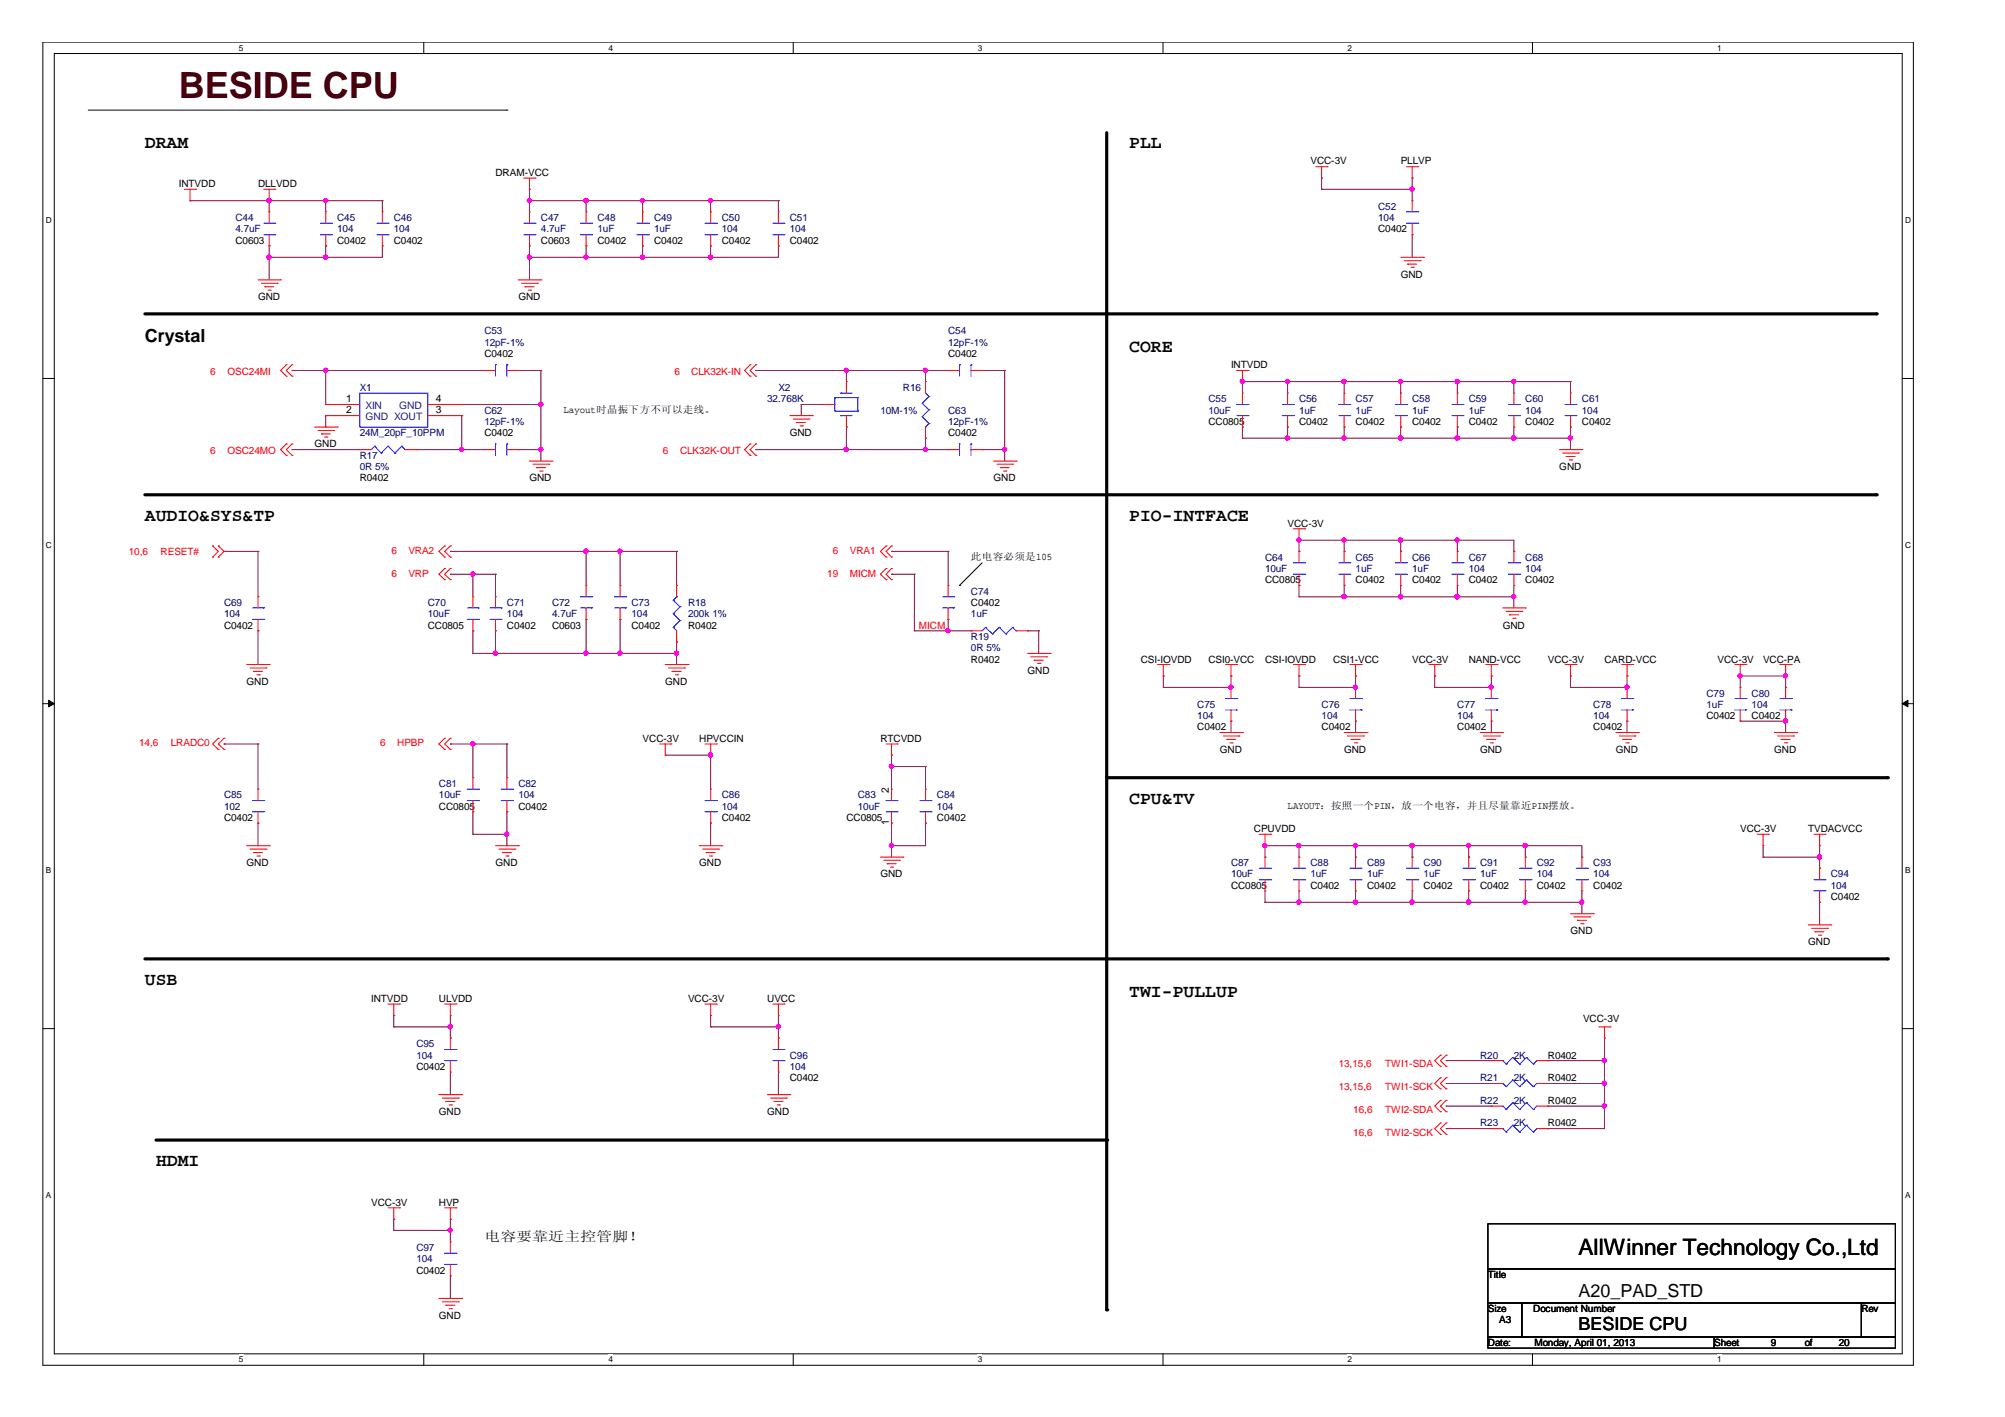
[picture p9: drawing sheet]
<svg xmlns="http://www.w3.org/2000/svg" width="297mm" height="210mm" viewBox="0 0 297 210" stroke-linecap="round" stroke-linejoin="round" font-family="sans-serif">
<path d="M6.3 6.2h277.2v196h-277.2zM8 7.9h273.8v192.6h-273.8z" fill="none" stroke="#000" stroke-width=".15"/>
<g fill="#fff">
<path d="M35.4 6.4h.6v1.4h-.6z"/>
<path d="M35.4 200.7h.6v1.4h-.6z"/>
</g>
<path d="M62.8 6.2v1.7M62.8 200.5v1.7" fill="none" stroke="#000" stroke-width=".15"/>
<g fill="#fff">
<path d="M90.1 6.4h.7v1.4h-.7z"/>
<path d="M90.1 200.7h.7v1.4h-.7z"/>
</g>
<path d="M117.5 6.2v1.7M117.5 200.5v1.7" fill="none" stroke="#000" stroke-width=".15"/>
<g fill="#fff">
<path d="M144.9 6.4h.6v1.4h-.6z"/>
<path d="M144.9 200.7h.6v1.4h-.6z"/>
</g>
<path d="M172.3 6.2v1.7M172.3 200.5v1.7" fill="none" stroke="#000" stroke-width=".15"/>
<g fill="#fff">
<path d="M199.6 6.4h.7v1.4h-.7z"/>
<path d="M199.6 200.7h.7v1.4h-.7z"/>
</g>
<path d="M227 6.2v1.7M227 200.5v1.7" fill="none" stroke="#000" stroke-width=".15"/>
<g fill="#fff">
<path d="M254.4 6.4h.6v1.4h-.6z"/>
<path d="M254.4 200.7h.6v1.4h-.6z"/>
<path d="M6.8 31.9h.8v1.4h-.8z"/>
<path d="M282.2 31.9h.9v1.4h-.9z"/>
<path d="M6.8 80.1h.8v1.4h-.8z"/>
<path d="M282.2 80.1h.9v1.4h-.9z"/>
</g>
<path d="M6.3 56.1h1.7M281.8 56.1h1.7" fill="none" stroke="#000" stroke-width=".15"/>
<g fill="#fff">
<path d="M6.8 128.2h.7v1.4h-.7z"/>
<path d="M282.2 128.2h.8v1.4h-.8z"/>
</g>
<path d="M6.3 104.2h1.7M281.8 104.2h1.7" fill="none" stroke="#000" stroke-width=".15"/>
<g fill="#000" stroke="#000" stroke-width=".15">
<path d="M7.2 103.7l.8 .5-.8 .5z" fill-rule="evenodd"/>
<path d="M281.8 104.2l.9-.5v1z" fill-rule="evenodd"/>
</g>
<g fill="#fff">
<path d="M6.8 176.4h.7v1.4h-.7z"/>
<path d="M282.2 176.4h.8v1.4h-.8z"/>
</g>
<g fill="none" stroke="#000" stroke-width=".15">
<path d="M13.1 16.3h62M75.1 16.3h.1M142.2 86.7h.1M145.5 83.4l-3.3 3.3M6.3 152.4h1.7M281.8 152.4h1.7M220.4 181.3h60.4v6.7h-60.4zM220.4 188h60.4v5h-60.4zM220.4 193h5.1v5h-5.1zM220.4 198h33.6v1.7h-33.6zM225.5 193h50.3v5h-50.3zM254 198h26.8v1.7h-26.8z"/>
<path d="M275.8 193h5v5h-5z"/>
</g>
<path d="M164 19.7v174.3M21.5 46.5h256.5M21.5 73.3h256.5M164 115.2h115.6M21.5 142h258.1M23.1 168.9h140.9" fill="none" stroke="#000" stroke-width=".47"/>
<g fill="#000">
<circle cx="278" cy="46.5" r=".23"/>
<circle cx="278" cy="73.3" r=".23"/>
<circle cx="279.6" cy="115.2" r=".23"/>
<circle cx="279.6" cy="142" r=".23"/>
<circle cx="164" cy="168.9" r=".23"/>
<circle cx="164" cy="194" r=".23"/>
</g>
<g fill="none" stroke="#800040" stroke-width=".15">
<path d="M28.2 29.7h.1M28.2 29.7h28.4M39.9 29.7h.1M39.9 38.1h.1M39.9 36.4h.1M39.9 29.7v1.7M39.9 36.4v5.1M48.3 29.7h.1M48.3 38.1h.1M48.3 36.4h.1M48.3 29.7v1.7M48.3 36.4v1.7"/>
<path d="M56.6 36.4h.1M56.6 29.7h.1M56.6 36.4v1.7h-16.7M56.6 29.7v1.7M78.4 38.1h.1M78.4 36.4h.1M78.4 29.7h.1M78.4 28h.1M78.4 29.7h36.9M78.4 28v3.4M78.4 36.4v5.1M86.8 29.7h.1"/>
<path d="M86.8 36.4h.1M86.8 38.1h.1M86.8 29.7v1.7M86.8 36.4v1.7M95.2 29.7h.1M95.2 38.1h.1M95.2 36.4h.1M95.2 29.7v1.7M95.2 36.4v1.7M105.3 29.7h.1M105.3 38.1h.1M105.3 36.4h.1"/>
<path d="M105.3 29.7v1.7M105.3 36.4v1.7M115.3 29.7h.1M115.3 36.4h.1M115.3 29.7v1.7M115.3 36.4v1.7h-36.9M195.8 26.4h.1M195.8 28h.1M195.8 26.4v1.6M195.8 28h13.4M209.2 34.8h.1M209.2 28h.1"/>
<path d="M209.2 26.4h.1M209.2 26.4v3.3M209.2 34.8v3.3M43.3 54.9h.1M43.3 54.9h28.5M48.3 54.9h.1M48.3 54.9v5M68.4 59.9h.1M68.4 59.9h11.7M76.8 54.9h.1M76.8 54.9h3.3M80.1 59.9h.1"/>
<path d="M80.1 54.9h.1M80.1 54.9v13.4M112 54.9h.1M112 54.9h28.5M118.7 59.9h.1M118.7 59.9v1.7M118.7 59.9h3.3M125.4 54.9h.1M125.4 54.9v1.6M137.1 54.9h.1M137.1 54.9v1.6M145.5 54.9h.1"/>
<path d="M145.5 54.9h3.3M148.8 54.9h.1M148.8 54.9v13.4M184.1 56.5h.1M184.1 56.5h48.6M184.1 56.5v1.7M190.8 56.5h.1M190.8 56.5v1.7M199.1 56.5h.1M199.1 56.5v1.7M207.5 56.5h.1M207.5 56.5v1.7"/>
<path d="M215.9 56.5h.1M215.9 56.5v1.7M224.3 56.5h.1M224.3 56.5v1.7M232.7 56.5h.1M232.7 56.5v1.7M43.3 66.6h.1M43.3 66.6h10M48.3 63.3h.1M48.3 61.6v1.7M61.7 66.6h10.1M68.4 66.6h.1"/>
<path d="M68.4 61.6h.1M68.4 61.6v5M76.8 66.6h.1M76.8 66.6h3.3M80.1 66.6h.1M112 66.6h.1M112 66.6h28.5M125.4 63.3h.1M125.4 66.6h.1M125.4 63.3v3.3M137.1 64.9h.1M137.1 66.6h.1"/>
<path d="M137.1 64.9v1.7M145.5 66.6h.1M145.5 66.6h3.3M148.8 66.6h.1M184.1 63.3h.1M184.1 64.9h.1M184.1 64.9h48.6M184.1 63.3v1.6M190.8 63.3h.1M190.8 64.9h.1M190.8 63.3v1.6M199.1 63.3h.1"/>
<path d="M199.1 63.3v1.6M207.5 63.3h.1M207.5 64.9h.1M207.5 63.3v1.6M215.9 63.3h.1M215.9 64.9h.1M215.9 63.3v1.6M224.3 63.3h.1M224.3 64.9h.1M224.3 63.3v1.6M232.7 64.9h.1M232.7 63.3h.1"/>
<path d="M232.7 63.3v3.3M33.2 81.7h.1M33.2 81.7h5M38.2 93.4h.1M38.2 81.7h.1M38.2 81.7v6.7M38.2 93.4v5M66.7 81.7h.1M66.7 85.1h.1M66.7 81.7h33.5M66.7 85.1h6.7M70.1 85.1h.1"/>
<path d="M70.1 93.4h.1M70.1 96.8h.1M70.1 85.1v3.3M70.1 93.4v3.4M70.1 96.8h30.1M73.4 93.4h.1M73.4 85.1h.1M73.4 96.8h.1M73.4 85.1v3.3M73.4 93.4v3.4M86.8 81.7h.1M86.8 91.8h.1"/>
<path d="M86.8 96.8h.1M86.8 81.7v5M86.8 91.8v5M91.9 81.7h.1M91.9 91.8h.1M91.9 96.8h.1M91.9 81.7v5M91.9 91.8v5M100.2 96.8h.1M100.2 81.7h.1M100.2 95.1h.1M100.2 81.7v5"/>
<path d="M100.2 95.1v3.3M132.1 81.7h.1M132.1 85.1h.1M132.1 81.7h8.4M132.1 85.1h3.4M135.5 85.1h.1M135.5 93.4h.1M135.5 93.4h8.3M135.5 85.1v8.3M140.5 81.7h.1M140.5 93.4h.1M140.5 91.8h.1"/>
<path d="M140.5 81.7v5M140.5 91.8v1.6M152.2 93.4h.1M152.2 93.4h1.7M153.9 93.4h.1M153.9 93.4v3.4M192.4 86.7h.1M192.4 80h.1M192.4 88.4h.1M192.4 81.7h.1M192.4 80h31.9v1.7M192.4 80v1.7"/>
<path d="M192.4 86.7v1.7M192.4 88.4h31.9M199.1 81.7h.1M199.1 86.7h.1M199.1 80h.1M199.1 80v1.7M199.1 86.7v1.7M207.5 81.7h.1M207.5 80h.1M207.5 88.4h.1M207.5 80v1.7M207.5 86.7v1.7"/>
<path d="M215.9 81.7h.1M215.9 88.4h.1M215.9 80h.1M215.9 80v1.7M215.9 86.7v1.7M224.3 81.7h.1M224.3 88.4h.1M224.3 86.7v3.4M33.2 110.2h.1M33.2 110.2h5M38.2 110.2h.1M38.2 110.2v6.7"/>
<path d="M66.7 110.2h.1M66.7 110.2h8.4M70.1 110.2h.1M70.1 110.2v5M75.1 110.2h.1M75.1 110.2v5M98.6 111.9h.1M98.6 111.9h6.7M105.3 111.9h.1M105.3 111.9v5M132.1 113.6h.1M132.1 111.9h.1"/>
<path d="M132.1 111.9v5M132.1 113.6h5M137.1 113.6h.1M137.1 113.6v3.3M172.3 100.1h.1M172.3 101.8h.1M172.3 100.1v1.7M182.4 106.8h.1M182.4 100.1h.1M182.4 100.1v1.7h-10.1M182.4 106.8v1.7M192.4 101.8h.1"/>
<path d="M192.4 100.1h.1M192.4 100.1v1.7M200.8 100.1h.1M200.8 106.8h.1M200.8 100.1v1.7h-8.4M200.8 106.8v1.7M212.6 100.1h.1M212.6 101.8h.1M212.6 100.1v1.7M220.9 106.8h.1M220.9 100.1h.1M220.9 100.1v1.7h-8.3"/>
<path d="M220.9 106.8v1.7M232.7 100.1h.1M232.7 101.8h.1M232.7 100.1v1.7M241 100.1h.1M241 106.8h.1M241 100.1v1.7h-8.3M241 106.8v1.7M257.8 100.1h.1M257.8 106.8h.1M257.8 100.1h6.7v1.7M257.8 100.1v1.7"/>
<path d="M257.8 106.8h6.7M264.5 106.8h.1M264.5 101.8h.1M264.5 106.8v1.7M38.2 121.9h.1M38.2 121.9v3.4M70.1 123.6h.1M70.1 120.2h.1M70.1 120.2v3.4M70.1 123.6h5M75.1 123.6h.1M75.1 120.2h.1"/>
<path d="M75.1 120.2v5.1M105.3 121.9h.1M105.3 121.9v3.4M132.1 121.9h.1M132.1 125.3h.1M132.1 121.9v5.1M137.1 121.9h.1M137.1 121.9v3.4h-5M187.4 125.3h.1M187.4 127h.1M187.4 133.7h.1M187.4 125.3h47v1.7"/>
<path d="M187.4 133.7h47M187.4 125.3v1.7M187.4 132v1.7M192.4 125.3h.1M192.4 133.7h.1M192.4 125.3v1.7M192.4 132v1.7M200.8 125.3h.1M200.8 127h.1M200.8 133.7h.1M200.8 125.3v1.7M200.8 132v1.7"/>
<path d="M209.2 125.3h.1M209.2 127h.1M209.2 133.7h.1M209.2 125.3v1.7M209.2 132v1.7M217.6 127h.1M217.6 133.7h.1M217.6 125.3h.1M217.6 125.3v1.7M217.6 132v1.7M226 125.3h.1M226 133.7h.1"/>
<path d="M226 127h.1M226 125.3v1.7M226 132v1.7M234.4 133.7h.1M234.4 127h.1M234.4 132v3.4M261.2 127h.1M261.2 127h8.4M261.2 125.3v1.7M269.6 133.7h.1M269.6 128.6h.1M269.6 127h.1"/>
<path d="M269.6 125.3v3.3M269.6 133.7v3.3M58.3 152.1h.1M58.3 150.4h.1M58.3 152.1h8.4M58.3 150.4v1.7M66.7 152.1h.1M66.7 153.8h.1M66.7 150.4v3.4M66.7 158.8v3.4M105.3 152.1h.1M105.3 150.4h.1"/>
<path d="M105.3 150.4v1.7M105.3 152.1h10M115.3 153.8h.1M115.3 152.1h.1M115.3 150.4v3.4M115.3 158.8v3.4M214.2 157.1h.1M214.2 157.1h6.7M229.3 157.1h.1M229.3 157.1h8.4M237.7 157.1h.1M237.7 153.8h.1"/>
<path d="M237.7 153.8v13.4h-8.4M66.7 162.2h.1M115.3 162.2h.1M214.2 167.2h.1M214.2 160.5h.1M214.2 163.8h.1M214.2 167.2h6.7M214.2 160.5h6.7M214.2 163.8h6.7M229.3 167.2h.1M229.3 163.8h.1M229.3 160.5h.1"/>
<path d="M229.3 160.5h8.4M229.3 163.8h8.4M237.7 163.8h.1M237.7 160.5h.1M58.3 180.6h.1M58.3 182.3h.1M58.3 180.6v1.7M58.3 182.3h8.4M66.7 182.3h.1M66.7 189h.1M66.7 180.6h.1M66.7 180.6v3.4"/>
<path d="M66.7 189v3.3"/>
</g>
<g fill="#f0f" stroke="#f0f" stroke-width=".15">
<circle cx="148.8" cy="66.6" r=".32"/>
<circle cx="132.1" cy="125.3" r=".32"/>
<circle cx="132.1" cy="113.5" r=".32"/>
<circle cx="125.4" cy="66.6" r=".32"/>
<circle cx="137.1" cy="66.6" r=".32"/>
<circle cx="137.1" cy="54.9" r=".32"/>
<circle cx="190.7" cy="56.5" r=".32"/>
<circle cx="91.8" cy="81.6" r=".32"/>
<circle cx="70" cy="110.2" r=".32"/>
<circle cx="75.1" cy="123.6" r=".32"/>
<circle cx="86.8" cy="81.6" r=".32"/>
<circle cx="95.2" cy="29.7" r=".32"/>
<circle cx="105.3" cy="29.7" r=".32"/>
<circle cx="95.2" cy="38.1" r=".32"/>
<circle cx="105.3" cy="38.1" r=".32"/>
<circle cx="78.4" cy="38.1" r=".32"/>
<circle cx="224.3" cy="56.5" r=".32"/>
<circle cx="207.5" cy="56.5" r=".32"/>
<circle cx="199.1" cy="56.5" r=".32"/>
<circle cx="215.9" cy="56.5" r=".32"/>
<circle cx="199.1" cy="64.9" r=".32"/>
<circle cx="207.5" cy="64.9" r=".32"/>
<circle cx="215.9" cy="80" r=".32"/>
<circle cx="199.1" cy="80" r=".32"/>
<circle cx="207.5" cy="80" r=".32"/>
<circle cx="86.8" cy="96.8" r=".32"/>
<circle cx="48.2" cy="29.7" r=".32"/>
<circle cx="48.2" cy="38.1" r=".32"/>
<circle cx="39.9" cy="38.1" r=".32"/>
<circle cx="39.9" cy="29.7" r=".32"/>
<circle cx="70" cy="85" r=".32"/>
<circle cx="125.4" cy="54.9" r=".32"/>
<circle cx="105.3" cy="111.8" r=".32"/>
<circle cx="86.8" cy="29.7" r=".32"/>
<circle cx="78.4" cy="29.7" r=".32"/>
<circle cx="182.3" cy="101.8" r=".32"/>
<circle cx="140.4" cy="93.4" r=".32"/>
<circle cx="73.4" cy="96.8" r=".32"/>
<circle cx="66.7" cy="152.1" r=".32"/>
<circle cx="209.2" cy="125.3" r=".32"/>
<circle cx="200.8" cy="125.3" r=".32"/>
<circle cx="192.4" cy="125.3" r=".32"/>
<circle cx="200.8" cy="133.6" r=".32"/>
<circle cx="209.2" cy="133.6" r=".32"/>
<circle cx="226" cy="125.3" r=".32"/>
<circle cx="217.6" cy="125.3" r=".32"/>
<circle cx="269.6" cy="126.9" r=".32"/>
<circle cx="237.7" cy="157.1" r=".32"/>
<circle cx="237.7" cy="160.5" r=".32"/>
<circle cx="220.9" cy="101.8" r=".32"/>
<circle cx="66.7" cy="182.2" r=".32"/>
<circle cx="209.2" cy="28" r=".32"/>
<circle cx="187.4" cy="125.3" r=".32"/>
<circle cx="234.3" cy="133.6" r=".32"/>
<circle cx="232.6" cy="64.9" r=".32"/>
<circle cx="224.3" cy="64.9" r=".32"/>
<circle cx="241" cy="101.8" r=".32"/>
<circle cx="264.5" cy="106.8" r=".32"/>
<circle cx="257.8" cy="100.1" r=".32"/>
<circle cx="100.2" cy="96.8" r=".32"/>
<circle cx="91.8" cy="96.8" r=".32"/>
<circle cx="237.7" cy="163.8" r=".32"/>
<circle cx="192.4" cy="80" r=".32"/>
<circle cx="264.5" cy="100.1" r=".32"/>
<circle cx="200.8" cy="101.8" r=".32"/>
<circle cx="48.2" cy="54.9" r=".32"/>
<circle cx="80.1" cy="66.6" r=".32"/>
<circle cx="80.1" cy="59.9" r=".32"/>
<circle cx="184" cy="56.5" r=".32"/>
<circle cx="190.7" cy="64.9" r=".32"/>
<circle cx="215.9" cy="64.9" r=".32"/>
<circle cx="192.4" cy="133.6" r=".32"/>
<circle cx="217.6" cy="133.6" r=".32"/>
<circle cx="226" cy="133.6" r=".32"/>
<circle cx="199.1" cy="88.4" r=".32"/>
<circle cx="207.5" cy="88.4" r=".32"/>
<circle cx="215.9" cy="88.4" r=".32"/>
<circle cx="224.3" cy="88.4" r=".32"/>
<circle cx="68.4" cy="66.6" r=".32"/>
<circle cx="86.8" cy="38.1" r=".32"/>
<circle cx="115.3" cy="152.1" r=".32"/>
</g>
<g fill="none" stroke="#f00" stroke-width=".15">
<path d="M27.3 28h1.7M28.2 29.7h.1M28.2 28v1.7M29 28h.1M39.1 28h1.6M39.9 29.7h.1M39.9 36.4h.1M39.9 31.4h.1M39.9 28v1.7M39.9 31.4v1.7M39.9 34.8v1.6M40.7 28h.1"/>
<path d="M48.3 36.4h.1M48.3 31.4h.1M48.3 31.4v1.7M48.3 34.8v1.6M56.6 36.4h.1M56.6 31.4h.1M56.6 31.4v1.7M56.6 34.8v1.6M77.6 26.4h1.7M78.4 28h.1M78.4 36.4h.1M78.4 31.4h.1"/>
<path d="M78.4 26.4v1.6M78.4 31.4v1.7M78.4 34.8v1.6M79.3 26.4h.1M86.8 36.4h.1M86.8 31.4h.1M86.8 31.4v1.7M86.8 34.8v1.6M95.2 36.4h.1M95.2 31.4h.1M95.2 31.4v1.7M95.2 34.8v1.6"/>
<path d="M105.3 36.4h.1M105.3 31.4h.1M105.3 31.4v1.7M105.3 34.8v1.6M115.3 36.4h.1M115.3 31.4h.1M115.3 31.4v1.7M115.3 34.8v1.6M194.9 24.7h1.7M195.8 26.4h.1M195.8 24.7v1.7M196.6 24.7h.1"/>
<path d="M207.5 38.1h3.4M208 38.6h2.4M208.4 24.7h1.7M208.5 39.1h.1M208.5 39.1h1.4M209 39.6h.4M209.2 26.4h.1M209.2 34.8h.1M209.2 29.7h.1M209.2 24.7v1.7M209.2 29.7v1.7M209.2 33.1v1.7"/>
<path d="M209.4 39.6h.1M210.1 24.7h.1M210.4 38.6h.1M210.9 38.1h.1M38.2 41.5h3.4M38.7 42h2.4M39.2 42.5h.1M39.2 42.5h1.4M39.7 43h.3M40 43h.1M41.1 42h.1M41.6 41.5h.1"/>
<path d="M42.4 54h.1M42.4 55.7h.1M42.4 54l-.8 .9 .8 .8M43.3 54h.1M43.3 55.7h.1M43.3 54l-.9 .9 .9 .8M48.3 59.9h.1M48.3 59.9h5M63.4 59.9h5M68.4 59.9h.1M71.8 54.9h.1M71.8 54.9h1.6"/>
<path d="M75.1 54.9h1.7M76.8 54.9h.1M76.8 41.5h3.3M77.3 42h2.3M77.8 42.5h.1M77.8 42.5h1.3M78.3 43h.3M78.6 43h.1M79.6 42h.1M80.1 41.5h.1M111.1 54h.1M111.1 55.7h.1"/>
<path d="M111.1 54l-.8 .9 .8 .8M112 54h.1M112 55.7h.1M112 54l-.9 .9 .9 .8M122 59.9h.1M122 59.9h1.7M125.4 56.5h.1M125.4 56.5v1.7M137.1 56.5h.1M137.1 56.5v1.7M140.5 54.9h.1M140.5 54.9h1.7"/>
<path d="M143.8 54.9h1.7M145.5 54.9h.1M183.2 54.9h1.7M184.1 56.5h.1M184.1 58.2h.1M184.1 54.9v1.6M184.1 58.2v1.7M184.9 54.9h.1M190.8 58.2h.1M190.8 58.2v1.7M199.1 58.2h.1M199.1 58.2v1.7"/>
<path d="M207.5 58.2h.1M207.5 58.2v1.7M215.9 58.2h.1M215.9 58.2v1.7M224.3 58.2h.1M224.3 58.2v1.7M232.7 58.2h.1M232.7 58.2v1.7M42.4 65.8h.1M42.4 67.5h.1M42.4 65.8l-.8 .8 .8 .9M43.3 65.8h.1"/>
<path d="M43.3 67.5h.1M43.3 65.8l-.9 .8 .9 .9M46.6 63.3h3.4M47.1 63.8h2.3M47.6 64.3h.1M47.6 64.3h1.3M48.1 64.7h.3M48.3 61.6h.1M48.3 61.6h5M48.4 64.7h.1M49.4 63.8h.1M50 63.3h.1"/>
<path d="M53.3 66.6h.1M53.3 66.6h1.7M60 66.6h1.7M61.7 66.6h.1M63.4 61.6h5M68.4 61.6h.1M71.8 66.6h.1M71.8 66.6h1.6M75.1 66.6h1.7M76.8 66.6h.1M78.4 68.3h3.4M79 68.8h2.3"/>
<path d="M79.5 69.3h.1M79.5 69.3h1.3M80 69.8h.3M80.3 69.8h.1M81.3 68.8h.1M81.8 68.3h.1M111.1 65.8h.1M111.1 67.5h.1M111.1 65.8l-.8 .8 .8 .9M112 65.8h.1M112 67.5h.1M112 65.8l-.9 .8 .9 .9"/>
<path d="M117 61.6h3.4M117.5 62.1h2.3M118 62.6h.1M118 62.6h1.3M118.5 63.1h.4M118.9 63.1h.1M119.8 62.1h.1M120.4 61.6h.1M125.4 63.3h.1M125.4 61.6v1.7M137.1 64.9h.1M137.1 63.3v1.6"/>
<path d="M140.5 66.6h.1M140.5 66.6h1.7M143.8 66.6h1.7M145.5 66.6h.1M147.2 68.3h3.3M147.7 68.8h2.3M148.2 69.3h.1M148.2 69.3h1.3M148.7 69.8h.3M149 69.8h.1M150 68.8h.1M150.5 68.3h.1"/>
<path d="M184.1 63.3h.1M184.1 61.6v1.7M190.8 63.3h.1M190.8 61.6v1.7M191.6 78.3h1.7M192.4 78.3v1.7M193.3 78.3h.1M199.1 63.3h.1M199.1 61.6v1.7M207.5 63.3h.1M207.5 61.6v1.7M215.9 63.3h.1"/>
<path d="M215.9 61.6v1.7M224.3 63.3h.1M224.3 61.6v1.7M231 66.6h3.4M231.5 67.1h2.3M232 67.6h.1M232 67.6h1.3M232.5 68.1h.3M232.7 63.3h.1M232.7 61.6v1.7M232.8 68.1h.1M233.8 67.1h.1"/>
<path d="M234.4 66.6h.1M31.5 82.5h.1M31.5 80.9h.1M31.5 80.9l.8 .8-.8 .8M32.3 80.9h.1M32.3 82.5h.1M32.3 80.9l.9 .8-.9 .8M36.5 98.4h3.4M37 98.9h2.4M37.5 99.5h.1M37.5 99.5h1.4M38.1 100h.3"/>
<path d="M38.2 93.4h.1M38.2 88.4h.1M38.2 88.4v1.7M38.2 91.8v1.6M38.4 100h.1M39.4 98.9h.1M39.9 98.4h.1M65.9 85.9h.1M65.9 84.2h.1M65.9 82.5h.1M65.9 80.9h.1M65.9 84.2l-.9 .9 .9 .8"/>
<path d="M65.9 80.9l-.9 .8 .9 .8M66.7 85.9h.1M66.7 84.2h.1M66.7 82.5h.1M66.7 80.9h.1M66.7 84.2l-.8 .9 .8 .8M66.7 80.9l-.8 .8 .8 .8M70.1 93.4h.1M70.1 88.4h.1M70.1 88.4v1.7M70.1 91.8v1.6M73.4 93.4h.1"/>
<path d="M73.4 88.4h.1M73.4 88.4v1.7M73.4 91.8v1.6M86.8 91.8h.1M86.8 86.7h.1M86.8 86.7v1.7M86.8 90.1v1.7M91.9 91.8h.1M91.9 86.7h.1M91.9 86.7v1.7M91.9 90.1v1.7M98.6 98.4h3.3"/>
<path d="M99.1 98.9h2.3M99.6 99.5h.1M99.6 99.5h1.3M100.1 100h.3M100.2 95.1h.1M100.2 86.7h.1M100.2 86.7v1.7M100.2 93.4v1.7M100.4 100h.1M101.4 98.9h.1M101.9 98.4h.1M131.3 82.5h.1"/>
<path d="M131.3 80.9h.1M131.3 85.9h.1M131.3 84.2h.1M131.3 80.9l-.9 .8 .9 .8M131.3 84.2l-.9 .9 .9 .8M132.1 82.5h.1M132.1 80.9h.1M132.1 85.9h.1M132.1 84.2h.1M132.1 80.9l-.8 .8 .8 .8M132.1 84.2l-.8 .9 .8 .8M140.5 91.8h.1"/>
<path d="M140.5 86.7h.1M140.5 86.7v1.7M140.5 90.1v1.7M143.8 93.4h.1M143.8 93.4h1.7M150.5 93.4h1.7M152.2 93.4h.1M152.2 96.8h3.4M152.7 97.3h2.4M153.2 97.8h.1M153.2 97.8h1.4M153.7 98.3h.4"/>
<path d="M154.1 98.3h.1M155.1 97.3h.1M155.6 96.8h.1M171.5 98.4h1.7M172.3 98.4v1.7M173.2 98.4h.1M181.6 98.4h1.6M182.4 98.4v1.7M183.2 98.4h.1M191.6 98.4h1.7M192.4 80h.1M192.4 86.7h.1"/>
<path d="M192.4 81.7h.1M192.4 81.7v1.7M192.4 85.1v1.6M192.4 98.4v1.7M193.3 98.4h.1M199.1 86.7h.1M199.1 81.7h.1M199.1 81.7v1.7M199.1 85.1v1.6M200 98.4h1.7M200.8 98.4v1.7M201.7 98.4h.1"/>
<path d="M207.5 86.7h.1M207.5 81.7h.1M207.5 81.7v1.7M207.5 85.1v1.6M211.7 98.4h1.7M212.6 98.4v1.7M213.4 98.4h.1M215.9 86.7h.1M215.9 81.7h.1M215.9 81.7v1.7M215.9 85.1v1.6M220.1 98.4h1.7"/>
<path d="M220.9 98.4v1.7M221.8 98.4h.1M222.6 90.1h3.4M223.1 90.6h2.4M223.6 91.1h.1M223.6 91.1h1.4M224.1 91.6h.4M224.3 86.7h.1M224.3 81.7h.1M224.3 81.7v1.7M224.3 85.1v1.6M224.5 91.6h.1"/>
<path d="M225.5 90.6h.1M226 90.1h.1M231.9 98.4h1.6M232.7 98.4v1.7M233.5 98.4h.1M240.2 98.4h1.7M241 98.4v1.7M241.9 98.4h.1M257 98.4h1.7M257.8 98.4v1.7M258.7 98.4h.1M263.7 98.4h1.7"/>
<path d="M264.5 98.4v1.7M265.4 98.4h.1M32.3 111h.1M32.3 109.4h.1M32.3 109.4l-.8 .8 .8 .8M33.2 111h.1M33.2 109.4h.1M33.2 109.4l-.9 .8 .9 .8M38.2 116.9h.1M38.2 116.9v1.7M65.9 111h.1M65.9 109.4h.1"/>
<path d="M65.9 109.4l-.9 .8 .9 .8M66.7 111h.1M66.7 109.4h.1M66.7 109.4l-.8 .8 .8 .8M70.1 115.2h.1M70.1 115.2v1.7M70.1 118.6v1.6M75.1 115.2h.1M75.1 115.2v1.7M75.1 118.6v1.6M97.7 110.2h1.7M98.6 111.9h.1"/>
<path d="M98.6 110.2v1.7M99.4 110.2h.1M104.4 110.2h1.7M105.3 111.9h.1M105.3 116.9h.1M105.3 110.2v1.7M105.3 116.9v1.7M106.1 110.2h.1M131.3 110.2h1.6M132.1 111.9h.1M132.1 116.9h.1M132.1 110.2v1.7"/>
<path d="M132.1 116.9v1.7M132.9 110.2h.1M137.1 116.9h.1M137.1 116.9v1.7M172.3 100.1h.1M180.7 108.5h3.4M181.2 109h2.4M181.7 109.5h.1M181.7 109.5h1.3M182.2 110h.3M182.4 100.1h.1M182.4 106.8h.1"/>
<path d="M182.4 101.8h.1M182.4 101.8v1.7M182.4 105.2v1.6M182.5 110h.1M183.6 109h.1M184.1 108.5h.1M192.4 100.1h.1M199.1 108.5h3.4M199.6 109h2.4M200.2 109.5h.1M200.2 109.5h1.3M200.7 110h.3"/>
<path d="M200.8 100.1h.1M200.8 106.8h.1M200.8 101.8h.1M200.8 101.8v1.7M200.8 105.2v1.6M201 110h.1M202 109h.1M202.5 108.5h.1M212.6 100.1h.1M219.3 108.5h3.3M219.8 109h2.3M220.3 109.5h.1"/>
<path d="M220.3 109.5h1.3M220.8 110h.3M220.9 100.1h.1M220.9 106.8h.1M220.9 101.8h.1M220.9 101.8v1.7M220.9 105.2v1.6M221.1 110h.1M222.1 109h.1M222.6 108.5h.1M232.7 100.1h.1M239.4 108.5h3.3"/>
<path d="M239.9 109h2.3M240.4 109.5h.1M240.4 109.5h1.3M240.9 110h.3M241 100.1h.1M241 106.8h.1M241 101.8h.1M241 101.8v1.7M241 105.2v1.6M241.2 110h.1M242.2 109h.1M242.7 108.5h.1"/>
<path d="M257.8 100.1h.1M257.8 106.8h.1M257.8 101.8h.1M257.8 101.8v1.7M257.8 105.2v1.6M262.8 108.5h3.4M263.4 109h2.3M263.9 109.5h.1M263.9 109.5h1.3M264.4 110h.3M264.5 100.1h.1M264.5 106.8h.1"/>
<path d="M264.5 101.8h.1M264.5 101.8v1.7M264.5 105.2v1.6M264.7 110h.1M265.7 109h.1M266.2 108.5h.1M36.5 125.3h3.4M37 125.8h2.4M37.5 126.3h.1M37.5 126.3h1.4M38.1 126.8h.3M38.2 121.9h.1"/>
<path d="M38.2 120.2v1.7M38.4 126.8h.1M39.4 125.8h.1M39.9 125.3h.1M70.1 120.2h.1M73.4 125.3h3.4M73.9 125.8h2.4M74.4 126.3h.1M74.4 126.3h1.4M74.9 126.8h.4M75.1 120.2h.1M75.3 126.8h.1"/>
<path d="M76.3 125.8h.1M76.8 125.3h.1M103.6 125.3h3.3M104.1 125.8h2.4M104.6 126.3h.1M104.6 126.3h1.4M105.1 126.8h.4M105.3 121.9h.1M105.3 120.2v1.7M105.5 126.8h.1M106.5 125.8h.1M106.9 125.3h.1"/>
<path d="M130.4 127h3.4M130.9 127.4h2.4M131.4 127.9h.1M131.4 127.9h1.4M131.9 128.5h.3M132.1 121.9h.1M132.1 120.2v1.7M132.2 128.5h.1M133.3 127.4h.1M133.8 127h.1M137.1 121.9h.1M137.1 120.2v1.7"/>
<path d="M186.6 123.6h1.7M187.4 125.3h.1M187.4 132h.1M187.4 127h.1M187.4 123.6v1.7M187.4 127v1.6M187.4 130.3v1.7M188.3 123.6h.1M192.4 132h.1M192.4 127h.1M192.4 127v1.6M192.4 130.3v1.7"/>
<path d="M200.8 132h.1M200.8 127h.1M200.8 127v1.6M200.8 130.3v1.7M209.2 132h.1M209.2 127h.1M209.2 127v1.6M209.2 130.3v1.7M217.6 132h.1M217.6 127h.1M217.6 127v1.6M217.6 130.3v1.7"/>
<path d="M226 132h.1M226 127h.1M226 127v1.6M226 130.3v1.7M232.7 135.4h3.4M233.2 135.8h2.3M233.7 136.3h.1M233.7 136.3h1.3M234.2 136.8h.3M234.4 132h.1M234.4 127h.1M234.4 127v1.6"/>
<path d="M234.4 130.3v1.7M234.5 136.8h.1M235.5 135.8h.1M236.1 135.4h.1M260.3 123.6h1.7M261.2 125.3h.1M261.2 123.6v1.7M262 123.6h.1M267.9 137h3.3M268.4 137.5h2.3M268.7 123.6h1.7M268.9 138h.1"/>
<path d="M268.9 138h1.3M269.4 138.5h.3M269.6 125.3h.1M269.6 133.7h.1M269.6 128.6h.1M269.6 123.6v1.7M269.6 128.6v1.7M269.6 132v1.7M269.7 138.5h.1M270.4 123.6h.1M270.7 137.5h.1M271.2 137h.1"/>
<path d="M57.5 148.7h1.7M58.3 150.4h.1M58.3 148.7v1.7M59.2 148.7h.1M65.9 148.7h1.7M66.7 150.4h.1M66.7 158.8h.1M66.7 153.8h.1M66.7 148.7v1.7M66.7 153.8v1.7M66.7 157.1v1.7M67.6 148.7h.1"/>
<path d="M104.4 148.7h1.7M105.3 150.4h.1M105.3 148.7v1.7M106.1 148.7h.1M114.5 148.7h1.7M115.3 150.4h.1M115.3 158.8h.1M115.3 153.8h.1M115.3 148.7v1.7M115.3 153.8v1.7M115.3 157.1v1.7M116.2 148.7h.1"/>
<path d="M213.4 156.3h.1M213.4 158h.1M213.4 159.7h.1M213.4 156.3l-.8 .8 .8 .9M213.4 159.7l-.8 .8 .8 .8M214.2 156.3h.1M214.2 158h.1M214.2 159.7h.1M214.2 156.3l-.8 .8 .8 .9M214.2 159.7l-.8 .8 .8 .8M220.9 157.1h.1M220.9 157.1h1.7"/>
<path d="M227.7 157.1h1.6M229.3 157.1h.1M236.9 152.1h1.6M237.7 153.8h.1M237.7 152.1v1.7M238.5 152.1h.1M57.5 178.9h1.7M58.3 178.9v1.7M59.2 178.9h.1M65 162.2h3.4M65.5 162.7h2.4M65.9 178.9h1.7"/>
<path d="M66 163.2h.1M66 163.2h1.4M66.5 163.7h.4M66.7 178.9v1.7M66.9 163.7h.1M67.6 178.9h.1M67.9 162.7h.1M68.4 162.2h.1M113.7 162.2h3.3M114.2 162.7h2.3M114.7 163.2h.1M114.7 163.2h1.3"/>
<path d="M115.1 163.7h.4M115.5 163.7h.1M116.5 162.7h.1M117 162.2h.1M213.4 161.3h.1M213.4 163h.1M213.4 164.7h.1M213.4 166.3h.1M213.4 168h.1M213.4 163l-.8 .8 .8 .9M213.4 166.3l-.8 .9 .8 .8M214.2 161.3h.1"/>
<path d="M214.2 163h.1M214.2 164.7h.1M214.2 166.3h.1M214.2 168h.1M214.2 163l-.8 .8 .8 .9M214.2 166.3l-.8 .9 .8 .8M220.9 163.8h.1M220.9 160.5h.1M220.9 167.2h.1M220.9 163.8h1.7M220.9 160.5h1.7M220.9 167.2h1.7"/>
<path d="M227.7 163.8h1.6M227.7 160.5h1.6M227.7 167.2h1.6M229.3 163.8h.1M229.3 160.5h.1M229.3 167.2h.1M58.3 180.6h.1M65 192.3h3.4M65.5 192.8h2.4M66 193.4h.1M66 193.4h1.4M66.5 193.9h.4"/>
<path d="M66.7 180.6h.1M66.7 189h.1M66.7 184h.1M66.7 184v1.6M66.7 187.3v1.7M66.9 193.9h.1M67.9 192.8h.1M68.4 192.3h.1"/>
</g>
<g fill="none" stroke="#00f" stroke-width=".15">
<path d="M39.1 33.1h1.6M39.1 34.8h1.6M40.7 34.8h.1M40.7 33.1h.1M47.5 33.1h1.6M47.5 34.8h1.6M49.1 34.8h.1M49.1 33.1h.1M55.8 33.1h1.7M55.8 34.8h1.7M57.5 34.8h.1M57.5 33.1h.1"/>
<path d="M77.6 33.1h1.7M77.6 34.8h1.7M79.3 34.8h.1M79.3 33.1h.1M86 33.1h1.7M86 34.8h1.7M87.7 34.8h.1M87.7 33.1h.1M94.4 33.1h1.7M94.4 34.8h1.7M96.1 34.8h.1M96.1 33.1h.1"/>
<path d="M104.4 33.1h1.7M104.4 34.8h1.7M106.1 34.8h.1M106.1 33.1h.1M114.5 33.1h1.7M114.5 34.8h1.7M116.2 34.8h.1M116.2 33.1h.1M208.4 33.1h1.7M208.4 31.4h1.7M210.1 33.1h.1M210.1 31.4h.1"/>
<path d="M53.3 58.2h10.1v5.1h-10.1zM73.4 54h.1M73.4 54v1.7M75.1 54h.1M75.1 54v1.7M123.7 58.9h.1M123.7 58.9h3.4M123.7 58.9v2M124.5 58.2h.1M124.5 58.2h1.7M127.1 58.9h.1M127.1 58.9v2"/>
<path d="M136.6 59.7h.1M136.6 59.7l1 1M137.1 58.2l.5 .5M137.6 58.7h.1M137.6 58.7l-1 1M142.2 54h.1M142.2 54v1.7M143.8 54h.1M143.8 54v1.7M183.2 59.9h1.7M184.9 59.9h.1M189.9 59.9h1.7"/>
<path d="M191.6 59.9h.1M198.3 59.9h1.7M200 59.9h.1M206.7 59.9h1.7M208.4 59.9h.1M215.1 59.9h1.6M216.7 59.9h.1M223.5 59.9h1.6M225.1 59.9h.1M231.9 59.9h1.6M233.5 59.9h.1M55.5 66.1h.1"/>
<path d="M55.5 66.1l-.5 .5M55.5 66.1l1 1M56.5 67.1h.1M57.5 66.1h.1M57.5 66.1l-1 1M57.5 66.1l1 1M58.5 67.1h.1M59.5 66.1h.1M59.5 66.1l-1 1M59.5 66.1l.5 .5M60 66.6h.1M73.4 65.8h.1"/>
<path d="M73.4 65.8v1.7M75.1 65.8h.1M75.1 65.8v1.7M123.7 60.9h.1M123.7 60.9h3.4M124.5 61.6h.1M124.5 61.6h1.7M127.1 60.9h.1M136.6 61.7h.1M136.6 61.7l1 1.1M137.1 63.3h.1M137.6 60.7h.1"/>
<path d="M137.6 62.8h.1M137.6 60.7l-1 1M137.6 62.8l-.5 .5M142.2 65.8h.1M142.2 65.8v1.7M143.8 65.8h.1M143.8 65.8v1.7M183.2 61.6h1.7M184.9 61.6h.1M189.9 61.6h1.7M191.6 61.6h.1M198.3 61.6h1.7"/>
<path d="M200 61.6h.1M206.7 61.6h1.7M208.4 61.6h.1M215.1 61.6h1.6M216.7 61.6h.1M223.5 61.6h1.6M225.1 61.6h.1M231.9 61.6h1.6M233.5 61.6h.1M37.4 91.8h1.7M37.4 90.1h1.7M39.1 91.8h.1"/>
<path d="M39.1 90.1h.1M69.2 91.8h1.7M69.2 90.1h1.7M70.9 91.8h.1M70.9 90.1h.1M72.6 91.8h1.7M72.6 90.1h1.7M74.3 91.8h.1M74.3 90.1h.1M86 90.1h1.7M86 88.4h1.7M87.7 90.1h.1"/>
<path d="M87.7 88.4h.1M91 90.1h1.7M91 88.4h1.7M92.7 90.1h.1M92.7 88.4h.1M99.7 92.9h.1M99.7 90.9h.1M99.7 88.9h.1M99.7 92.9l.5 .5M99.7 90.9l1.1 1M99.7 88.9l1.1 1M100.2 88.4h.1"/>
<path d="M100.2 88.4l-.5 .5M100.8 91.9h.1M100.8 89.9h.1M100.8 91.9l-1.1 1M100.8 89.9l-1.1 1M139.7 90.1h1.6M139.7 88.4h1.6M141.3 90.1h.1M141.3 88.4h.1M146 92.9h.1M146 92.9l-.5 .5M146 92.9l1 1"/>
<path d="M147 93.9h.1M148 92.9h.1M148 92.9l-1 1M148 92.9l1 1M149 93.9h.1M150 92.9h.1M150 92.9l-1 1M150 92.9l.5 .5M150.5 93.4h.1M191.6 85.1h1.7M191.6 83.4h1.7M193.3 85.1h.1"/>
<path d="M193.3 83.4h.1M198.3 85.1h1.7M198.3 83.4h1.7M200 85.1h.1M200 83.4h.1M206.7 85.1h1.7M206.7 83.4h1.7M208.4 85.1h.1M208.4 83.4h.1M215.1 85.1h1.6M215.1 83.4h1.6M216.7 85.1h.1"/>
<path d="M216.7 83.4h.1M223.5 85.1h1.6M223.5 83.4h1.6M225.1 85.1h.1M225.1 83.4h.1M37.4 118.6h1.7M39.1 118.6h.1M69.2 118.6h1.7M69.2 116.9h1.7M70.9 118.6h.1M70.9 116.9h.1M74.3 118.6h1.6"/>
<path d="M74.3 116.9h1.6M75.9 118.6h.1M75.9 116.9h.1M104.4 118.6h1.7M106.1 118.6h.1M131.3 118.6h1.6M132.9 118.6h.1M136.3 118.6h1.7M138 118.6h.1M181.6 105.2h1.6M181.6 103.5h1.6M183.2 105.2h.1"/>
<path d="M183.2 103.5h.1M200 105.2h1.7M200 103.5h1.7M201.7 105.2h.1M201.7 103.5h.1M220.1 105.2h1.7M220.1 103.5h1.7M221.8 105.2h.1M221.8 103.5h.1M240.2 105.2h1.7M240.2 103.5h1.7M241.9 105.2h.1"/>
<path d="M241.9 103.5h.1M257 105.2h1.7M257 103.5h1.7M258.7 105.2h.1M258.7 103.5h.1M263.7 105.2h1.7M263.7 103.5h1.7M265.4 105.2h.1M265.4 103.5h.1M37.4 120.2h1.7M39.1 120.2h.1M104.4 120.2h1.7"/>
<path d="M106.1 120.2h.1M131.3 120.2h1.6M132.9 120.2h.1M136.3 120.2h1.7M138 120.2h.1M186.6 130.3h1.7M186.6 128.6h1.7M188.3 130.3h.1M188.3 128.6h.1M191.6 130.3h1.7M191.6 128.6h1.7M193.3 130.3h.1"/>
<path d="M193.3 128.6h.1M200 130.3h1.7M200 128.6h1.7M201.7 130.3h.1M201.7 128.6h.1M208.4 130.3h1.7M208.4 128.6h1.7M210.1 130.3h.1M210.1 128.6h.1M216.7 130.3h1.7M216.7 128.6h1.7M218.4 130.3h.1"/>
<path d="M218.4 128.6h.1M225.1 130.3h1.7M225.1 128.6h1.7M226.8 130.3h.1M226.8 128.6h.1M233.5 130.3h1.7M233.5 128.6h1.7M235.2 130.3h.1M235.2 128.6h.1M268.7 130.3h1.7M268.7 132h1.7M270.4 132h.1"/>
<path d="M270.4 130.3h.1M65.9 157.1h1.7M65.9 155.5h1.7M67.6 157.1h.1M67.6 155.5h.1M114.5 157.1h1.7M114.5 155.5h1.7M116.2 157.1h.1M116.2 155.5h.1M222.6 157.1h.1M222.6 157.1l.5 .5M223.1 157.6h.1"/>
<path d="M224.1 160h.1M224.1 156.6h.1M224.1 160l1 1M224.1 160l-1 1M224.1 156.6l1 1M224.1 156.6l-1 1M225.1 157.6h.1M226.1 160h.1M226.1 156.6h.1M226.1 160l1.1 1M226.1 160l-1 1M226.1 156.6l1.1 1"/>
<path d="M226.1 156.6l-1 1M227.2 157.6h.1M227.7 157.1l-.5 .5M222.6 163.8h.1M222.6 160.5h.1M222.6 167.2h.1M222.6 163.8l.5 .6M222.6 160.5l.5 .5M222.6 167.2l.5 .5M223.1 164.4h.1M223.1 161h.1M223.1 167.7h.1"/>
<path d="M224.1 163.3h.1M224.1 166.7h.1M224.1 163.3l1 1.1M224.1 163.3l-1 1.1M224.1 166.7l1 1M224.1 166.7l-1 1M225.1 164.4h.1M225.1 161h.1M225.1 167.7h.1M226.1 163.3h.1M226.1 166.7h.1M226.1 163.3l1.1 1.1"/>
<path d="M226.1 163.3l-1 1.1M226.1 166.7l1.1 1M226.1 166.7l-1 1M227.2 164.4h.1M227.2 161h.1M227.2 167.7h.1M227.7 163.8l-.5 .6M227.7 160.5l-.5 .5M227.7 167.2l-.5 .5M65.9 187.3h1.7M65.9 185.6h1.7M67.6 187.3h.1"/>
<path d="M67.6 185.6h.1"/>
</g>
<text font-size="5.3" fill="#400000" x="26.5" y="14.5">BESIDE CPU</text>
<text font-size="3.3" x="233.8" y="185.9">AllWinner Technology Co.,Ltd</text>
<g font-size="2.7">
<text x="21.5" y="21.9">DRAM</text>
<text x="167.3" y="21.9">PLL</text>
<text x="21.5" y="50.6">Crystal</text>
<text x="167.3" y="52.1">CORE</text>
<text x="21.5" y="77.2">AUDIO&amp;SYS&amp;TP</text>
<text x="167.3" y="77.2">PIO-INTFACE</text>
<text x="167.3" y="119.1">CPU&amp;TV</text>
<text x="21.5" y="146">USB</text>
<text x="167.3" y="147.6">TWI-PULLUP</text>
<text x="23.1" y="172.8">HDMI</text>
<text x="233.8" y="192.1">A20_PAD_STD</text>
<text x="233.8" y="197.1">BESIDE CPU</text>
</g>
<text font-size="2" x="71.8" y="183.8">电容要靠近主控管脚！</text>
<g font-size="1.5">
<text x="26.5" y="27.7">INTVDD</text>
<text x="38.2" y="27.7">DLLVDD</text>
<text x="73.4" y="26">DRAM-VCC</text>
<text x="194.1" y="24.4">VCC-3V</text>
<text x="207.5" y="24.4">PLLVP</text>
<text x="204.2" y="34.4">C0402</text>
<text x="34.9" y="36.1">C0603</text>
<text x="50" y="36.1">C0402</text>
<text x="58.3" y="36.1">C0402</text>
<text x="80.1" y="36.1">C0603</text>
<text x="88.5" y="36.1">C0402</text>
<text x="96.9" y="36.1">C0402</text>
<text x="106.9" y="36.1">C0402</text>
<text x="117" y="36.1">C0402</text>
<text x="207.5" y="41.1">GND</text>
<text x="38.2" y="44.5">GND</text>
<text x="76.8" y="44.5">GND</text>
<text x="71.8" y="52.9">C0402</text>
<text x="140.5" y="52.9">C0402</text>
<text x="51.3" y="59.5">1</text>
<text x="64.6" y="59.5">4</text>
<text x="182.4" y="54.5">INTVDD</text>
<text x="51.3" y="61.2">2</text>
<text x="64.6" y="61.2">3</text>
<text x="71.8" y="64.6">C0402</text>
<text x="83.5" y="61.1">Layout时晶振下方不可以走线。</text>
<text x="117" y="64.6">GND</text>
<text x="140.5" y="64.6">C0402</text>
<text x="179" y="62.9">CC0805</text>
<text x="192.4" y="62.9">C0402</text>
<text x="200.8" y="62.9">C0402</text>
<text x="209.2" y="62.9">C0402</text>
<text x="217.6" y="62.9">C0402</text>
<text x="226" y="62.9">C0402</text>
<text x="234.4" y="62.9">C0402</text>
<text x="46.6" y="66.3">GND</text>
<text x="53.3" y="71.3">R0402</text>
<text x="78.4" y="71.3">GND</text>
<text x="147.2" y="71.3">GND</text>
<text x="231" y="69.7">GND</text>
<text x="143.8" y="82.9">此电容必须是105</text>
<text x="190.8" y="78">VCC-3V</text>
<text x="143.8" y="89.8">C0402</text>
<text x="187.4" y="86.4">CC0805</text>
<text x="200.8" y="86.4">C0402</text>
<text x="209.2" y="86.4">C0402</text>
<text x="217.6" y="86.4">C0402</text>
<text x="226" y="86.4">C0402</text>
<text x="33.2" y="93.1">C0402</text>
<text x="63.4" y="93.1">CC0805</text>
<text x="75.1" y="93.1">C0402</text>
<text x="81.8" y="93.1">C0603</text>
<text x="93.6" y="93.1">C0402</text>
<text x="101.9" y="93.1">R0402</text>
<text x="222.6" y="93.1">GND</text>
<text x="36.5" y="101.5">GND</text>
<text x="98.6" y="101.5">GND</text>
<text x="143.8" y="98.1">R0402</text>
<text x="152.2" y="99.8">GND</text>
<text x="169" y="98.1">CSI-IOVDD</text>
<text x="179" y="98.1">CSI0-VCC</text>
<text x="187.4" y="98.1">CSI-IOVDD</text>
<text x="197.5" y="98.1">CSI1-VCC</text>
<text x="209.2" y="98.1">VCC-3V</text>
<text x="217.6" y="98.1">NAND-VCC</text>
<text x="229.3" y="98.1">VCC-3V</text>
<text x="237.7" y="98.1">CARD-VCC</text>
<text x="254.5" y="98.1">VCC-3V</text>
<text x="261.2" y="98.1">VCC-PA</text>
<text x="252.8" y="106.5">C0402</text>
<text x="259.5" y="106.5">C0402</text>
<text x="95.2" y="109.9">VCC-3V</text>
<text x="103.6" y="109.9">HPVCCIN</text>
<text x="130.4" y="109.9">RTCVDD</text>
<text x="177.4" y="108.2">C0402</text>
<text x="180.7" y="111.6">GND</text>
<text x="195.8" y="108.2">C0402</text>
<text x="199.1" y="111.6">GND</text>
<text x="215.9" y="108.2">C0402</text>
<text x="219.3" y="111.6">GND</text>
<text x="236.1" y="108.2">C0402</text>
<text x="239.4" y="111.6">GND</text>
<text x="262.8" y="111.6">GND</text>
<text x="65" y="119.9">CC0805</text>
<text x="76.8" y="119.9">C0402</text>
<text x="131.7" y="117.4" transform="rotate(-90 131.7 117.4)">2</text>
<text x="190.8" y="119.8">LAYOUT：按照一个PIN，放一个电容，并且尽量靠近PIN摆放。</text>
<text x="33.2" y="121.6">C0402</text>
<text x="106.9" y="121.6">C0402</text>
<text x="125.4" y="121.6">CC0805</text>
<text x="131.7" y="122.3" transform="rotate(-90 131.7 122.3)">1</text>
<text x="138.8" y="121.6">C0402</text>
<text x="185.8" y="123.3">CPUVDD</text>
<text x="257.8" y="123.3">VCC-3V</text>
<text x="267.9" y="123.3">TVDACVCC</text>
<text x="36.5" y="128.3">GND</text>
<text x="73.4" y="128.3">GND</text>
<text x="103.6" y="128.3">GND</text>
<text x="130.4" y="130">GND</text>
<text x="182.4" y="131.7">CC0805</text>
<text x="194.1" y="131.7">C0402</text>
<text x="202.5" y="131.7">C0402</text>
<text x="210.9" y="131.7">C0402</text>
<text x="219.3" y="131.7">C0402</text>
<text x="227.7" y="131.7">C0402</text>
<text x="236.1" y="131.7">C0402</text>
<text x="271.2" y="133.3">C0402</text>
<text x="232.7" y="138.4">GND</text>
<text x="267.9" y="140.1">GND</text>
<text x="55" y="148.4">INTVDD</text>
<text x="65" y="148.4">ULVDD</text>
<text x="101.9" y="148.4">VCC-3V</text>
<text x="113.7" y="148.4">UVCC</text>
<text x="234.5" y="151.4">VCC-3V</text>
<text x="61.7" y="158.5">C0402</text>
<text x="117" y="160.2">C0402</text>
<text x="229.3" y="160.2">R0402</text>
<text x="229.3" y="156.8">R0402</text>
<text x="65" y="165.2">GND</text>
<text x="113.7" y="165.2">GND</text>
<text x="229.3" y="163.5">R0402</text>
<text x="229.3" y="166.8">R0402</text>
<text x="55" y="178.6">VCC-3V</text>
<text x="65" y="178.6">HVP</text>
<text x="61.7" y="188.7">C0402</text>
<text x="220.4" y="189.3">Title</text>
<text x="65" y="195.4">GND</text>
<text x="220.4" y="194.4">Size</text>
<text x="222.1" y="196">A3</text>
<text x="227.2" y="194.4">Document Number</text>
<text x="275.8" y="194.4">Rev</text>
<text x="220.4" y="199.4">Date:</text>
<text x="227.3" y="199.4">Monday, April 01, 2013</text>
<text x="254" y="199.4">Sheet</text>
<text x="262.3" y="199.4">9</text>
<text x="267.4" y="199.4">of</text>
<text x="272.4" y="199.4">20</text>
</g>
<g font-size="1.5" fill="#000080">
<text x="34.9" y="32.7">C44</text>
<text x="34.9" y="34.4">4.7uF</text>
<text x="50" y="32.7">C45</text>
<text x="50" y="34.4">104</text>
<text x="58.3" y="32.7">C46</text>
<text x="58.3" y="34.4">104</text>
<text x="80.1" y="32.7">C47</text>
<text x="80.1" y="34.4">4.7uF</text>
<text x="88.5" y="32.7">C48</text>
<text x="88.5" y="34.4">1uF</text>
<text x="96.9" y="32.7">C49</text>
<text x="96.9" y="34.4">1uF</text>
<text x="106.9" y="32.7">C50</text>
<text x="106.9" y="34.4">104</text>
<text x="117" y="32.7">C51</text>
<text x="117" y="34.4">104</text>
<text x="204.2" y="31.1">C52</text>
<text x="204.2" y="32.7">104</text>
<text x="71.8" y="49.5">C53</text>
<text x="71.8" y="51.2">12pF-1%</text>
<text x="140.5" y="49.5">C54</text>
<text x="140.5" y="51.2">12pF-1%</text>
<text x="53.3" y="57.9">X1</text>
<text x="113.7" y="59.6">32.768K</text>
<text x="115.3" y="57.9">X2</text>
<text x="133.8" y="57.9">R16</text>
<text x="179" y="59.6">C55</text>
<text x="192.4" y="59.6">C56</text>
<text x="200.8" y="59.6">C57</text>
<text x="209.2" y="59.6">C58</text>
<text x="217.6" y="59.6">C59</text>
<text x="226" y="59.6">C60</text>
<text x="234.4" y="59.6">C61</text>
<text x="53.3" y="64.6">24M_20pF_10PPM</text>
<text x="71.8" y="61.3">C62</text>
<text x="71.8" y="62.9">12pF-1%</text>
<text x="130.4" y="61.3">10M-1%</text>
<text x="140.5" y="61.3">C63</text>
<text x="140.5" y="62.9">12pF-1%</text>
<text x="179" y="61.3">10uF</text>
<text x="192.4" y="61.3">1uF</text>
<text x="200.8" y="61.3">1uF</text>
<text x="209.2" y="61.3">1uF</text>
<text x="217.6" y="61.3">1uF</text>
<text x="226" y="61.3">104</text>
<text x="234.4" y="61.3">104</text>
<text x="53.3" y="68">R17</text>
<text x="53.3" y="69.7">0R 5%</text>
<text x="187.4" y="83">C64</text>
<text x="200.8" y="83">C65</text>
<text x="209.2" y="83">C66</text>
<text x="217.6" y="83">C67</text>
<text x="226" y="83">C68</text>
<text x="33.2" y="89.8">C69</text>
<text x="63.4" y="89.8">C70</text>
<text x="75.1" y="89.8">C71</text>
<text x="81.8" y="89.8">C72</text>
<text x="93.6" y="89.8">C73</text>
<text x="101.9" y="89.8">R18</text>
<text x="143.8" y="88.1">C74</text>
<text x="187.4" y="84.7">10uF</text>
<text x="200.8" y="84.7">1uF</text>
<text x="209.2" y="84.7">1uF</text>
<text x="217.6" y="84.7">104</text>
<text x="226" y="84.7">104</text>
<text x="33.2" y="91.4">104</text>
<text x="63.4" y="91.4">10uF</text>
<text x="75.1" y="91.4">104</text>
<text x="81.8" y="91.4">4.7uF</text>
<text x="93.6" y="91.4">104</text>
<text x="101.9" y="91.4">200k 1%</text>
<text x="143.8" y="91.4">1uF</text>
<text x="143.8" y="94.8">R19</text>
<text x="143.8" y="96.4">0R 5%</text>
<text x="177.4" y="104.8">C75</text>
<text x="177.4" y="106.5">104</text>
<text x="195.8" y="104.8">C76</text>
<text x="195.8" y="106.5">104</text>
<text x="215.9" y="104.8">C77</text>
<text x="215.9" y="106.5">104</text>
<text x="236.1" y="104.8">C78</text>
<text x="236.1" y="106.5">104</text>
<text x="252.8" y="103.2">C79</text>
<text x="252.8" y="104.8">1uF</text>
<text x="259.5" y="103.2">C80</text>
<text x="259.5" y="104.8">104</text>
<text x="33.2" y="118.3">C85</text>
<text x="33.2" y="119.9">102</text>
<text x="65" y="116.6">C81</text>
<text x="65" y="118.3">10uF</text>
<text x="76.8" y="116.6">C82</text>
<text x="76.8" y="118.3">104</text>
<text x="106.9" y="118.3">C86</text>
<text x="106.9" y="119.9">104</text>
<text x="127.1" y="118.3">C83</text>
<text x="127.1" y="119.9">10uF</text>
<text x="138.8" y="118.3">C84</text>
<text x="138.8" y="119.9">104</text>
<text x="182.4" y="128.3">C87</text>
<text x="182.4" y="130">10uF</text>
<text x="194.1" y="128.3">C88</text>
<text x="194.1" y="130">1uF</text>
<text x="202.5" y="128.3">C89</text>
<text x="202.5" y="130">1uF</text>
<text x="210.9" y="128.3">C90</text>
<text x="210.9" y="130">1uF</text>
<text x="219.3" y="128.3">C91</text>
<text x="219.3" y="130">1uF</text>
<text x="227.7" y="128.3">C92</text>
<text x="227.7" y="130">104</text>
<text x="236.1" y="128.3">C93</text>
<text x="236.1" y="130">104</text>
<text x="271.2" y="130">C94</text>
<text x="271.2" y="131.7">104</text>
<text x="61.7" y="155.1">C95</text>
<text x="61.7" y="156.8">104</text>
<text x="117" y="156.8">C96</text>
<text x="117" y="158.5">104</text>
<text x="219.3" y="160.2">R21</text>
<text x="219.3" y="156.8">R20</text>
<text x="224.3" y="160.2">2K</text>
<text x="224.3" y="156.8">2K</text>
<text x="219.3" y="163.5">R22</text>
<text x="219.3" y="166.8">R23</text>
<text x="224.3" y="163.5">2K</text>
<text x="224.3" y="166.8">2K</text>
<text x="61.7" y="185.3">C97</text>
<text x="61.7" y="187">104</text>
</g>
<g font-size="1.5" fill="#f00">
<text x="31.2" y="55.6">6</text>
<text x="33.7" y="55.6">OSC24MI</text>
<text x="99.9" y="55.6">6</text>
<text x="102.4" y="55.6">CLK32K-IN</text>
<text x="31.2" y="67.3">6</text>
<text x="33.7" y="67.3">OSC24MO</text>
<text x="98.2" y="67.3">6</text>
<text x="100.8" y="67.3">CLK32K-OUT</text>
<text x="19.1" y="82.2">10,6</text>
<text x="23.8" y="82.2">RESET#</text>
<text x="58" y="82.1">6</text>
<text x="60.5" y="82.1">VRA2</text>
<text x="123.4" y="82.1">6</text>
<text x="125.9" y="82.1">VRA1</text>
<text x="58" y="85.4">6</text>
<text x="60.5" y="85.4">VRP</text>
<text x="122.6" y="85.4">19</text>
<text x="125.9" y="85.4">MICM</text>
<text x="136.1" y="93.1">MICM</text>
<text x="20.6" y="110.5">14,6</text>
<text x="25.3" y="110.5">LRADC0</text>
<text x="56.3" y="110.5">6</text>
<text x="58.8" y="110.5">HPBP</text>
<text x="198.3" y="158.1">13,15,6</text>
<text x="198.3" y="161.5">13,15,6</text>
<text x="205.2" y="158.1">TWI1-SDA</text>
<text x="205.2" y="161.5">TWI1-SCK</text>
<text x="200.5" y="164.9">16,6</text>
<text x="205.2" y="164.9">TWI2-SDA</text>
<text x="200.5" y="168.2">16,6</text>
<text x="205.2" y="168.2">TWI2-SCK</text>
</g>
<g font-size="1.5" fill="#004080">
<text x="54.1" y="60.6">XIN</text>
<text x="54.1" y="62.3">GND XOUT</text>
<text x="59.1" y="60.6">GND</text>
</g>
<g font-size="1.2">
<text x="35.4" y="7.5">5</text>
<text x="90.1" y="7.5">4</text>
<text x="144.9" y="7.5">3</text>
<text x="199.6" y="7.5">2</text>
<text x="254.4" y="7.5">1</text>
<text x="6.8" y="33.1">D</text>
<text x="282.2" y="33.1">D</text>
<text x="6.8" y="81.2">C</text>
<text x="282.2" y="81.2">C</text>
<text x="6.8" y="129.4">B</text>
<text x="282.2" y="129.4">B</text>
<text x="6.8" y="177.5">A</text>
<text x="282.2" y="177.5">A</text>
<text x="35.4" y="201.8">5</text>
<text x="90.1" y="201.8">4</text>
<text x="144.9" y="201.8">3</text>
<text x="199.6" y="201.8">2</text>
<text x="254.4" y="201.8">1</text>
</g>
</svg>
